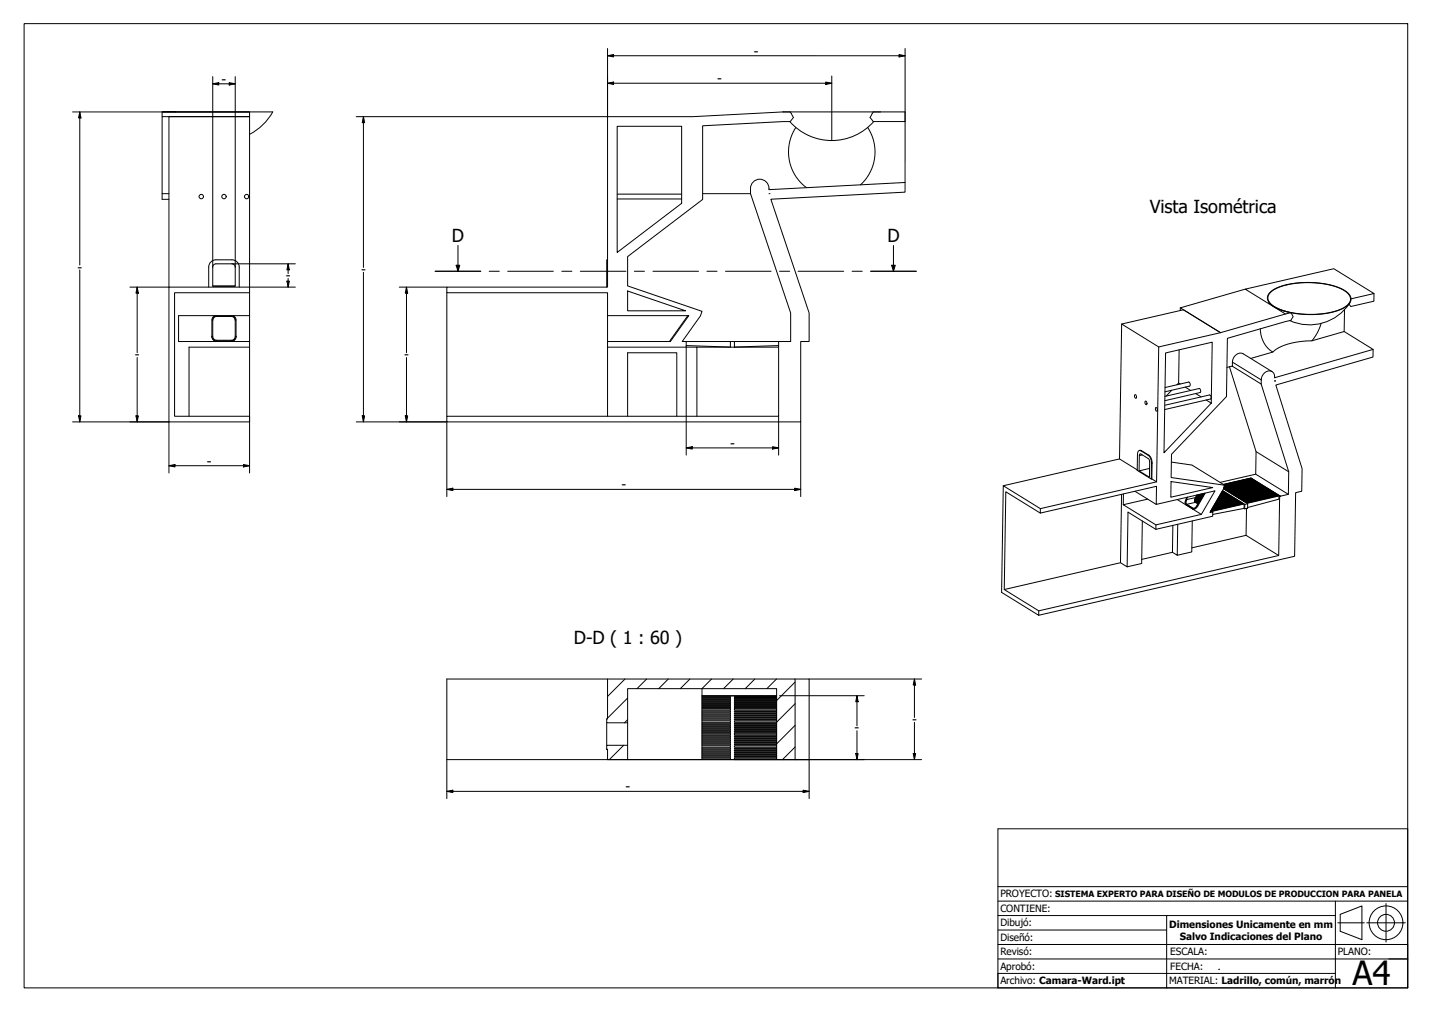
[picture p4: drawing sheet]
<svg xmlns="http://www.w3.org/2000/svg" width="297mm" height="210mm" viewBox="0 0 297 210" stroke-linecap="round" stroke-linejoin="round" font-family="sans-serif">
<!-- layer: Sombreado (ISO) -->
<g fill="none" stroke="#000" stroke-width=".21">
<path d="M125.9 149.1h.1M129.4 154.6l-3 3M129.6 140.8l-3.6 3.7M130.2 149.3l-.7 .6M130.2 144.8l-4.2 4.1M134.1 140.8l-2 2M138.6 140.8l-2 2M143.1 140.8l-2 2M147.6 140.8l-2 2M152.1 140.8l-2 2M156.6 140.8l-2 2M161.1 140.8l-2 2"/>
<path d="M164.9 154.9l-2.6 2.7M164.9 150.5l-3.8 3.8M164.9 146l-3.8 3.8M164.9 141.5l-3.8 3.8"/>
</g>
<!-- layer: Visible (ISO) -->
<g fill="none" stroke="#000" stroke-width=".21">
<path d="M33.6 23.2v1h18.2h-16.8v35.4M33.6 24.2v16h1.4M36.3 23.2h.1M36.3 23.2h15.5v48.8M36.3 23.2h-2.7h18.2M36.3 23.2h20.3a11.6 11.6 0 0 1-4.8 4.7M128 26.2h13.4v16l-13.4 10.2zM162.4 23.2h.1M162.4 23.2h25.3v2h-6.6l-.6-.8 .6-1.2M165.1 26.4l-.8 1.6-.6 1.9-.1 1.7 .1 1.8 .5 1.6 .7 1.3 1 1.3 1.4 1.3M180 26.4l.8 1.5 .5 1.5 .2 1.6-.1 1.7-.4 1.7-.6 1.5-.8 1.2-1.1 1.2M181.2 25.2a11.6 11.6 0 0 1-17.4 0"/>
<path d="M187.7 25.2v12.6M33.6 40.2v1.1h1.4M43.3 59.6v-4.2a1.5 1.5 0 0 1 1.5-1.5h3.3a1.5 1.5 0 0 1 1.5 1.5v4.2M44.1 59.3h4.7M44.3 54.9l.5-.2h3.3a.66 .66 0 0 1 .7 .7v4h-4.7v-4zM51.8 59.6h-16.8v27.9h16.8v-15.5M126 53.9h-.1v5.7M128 40.3h13.4M128 41.3h13.4M145.7 40.2h10M155.7 40.2a2.51 2.51 0 0 1 .9-2.8 1.93 1.93 0 0 1 2.1 .1 1.93 1.93 0 0 1 .8 1.8l28.2-1.5v2.1l-27.8 1.4 7.9 23.6v5.9h-1.7v16.7h-73.4v-1.2h68.8v-15.5h.2M155.7 40.2l8.3 24.7v5.9h-2.3"/>
<path d="M159.5 40.2h.1M258.3 60l-13.5 3.9 8.4 5.1-7.7-4.7-12.8 2.9 7.7 4.8M44 69.7l.2 .7 .7 .3h3.4l.5-.4 .2-.6M44.1 66.5a.83 .83 0 0 1 .9-.9h3a.83 .83 0 0 1 .8 .9M44.4 65.8l.6-.3h3a.83 .83 0 0 1 .8 .9v3.3a.83 .83 0 0 1-.8 .9h-3a.83 .83 0 0 1-.9-.9v-3.4zM44.6 65.5l-.4 .3-.2 .4v3.7l.2 .6 .7 .3h3.2l.7-.4 .2-.5v-3.6l-.3-.5-.4-.3M51.8 60.7h-15.6v25.6h15.6M51.8 65.5h-14.8v5.3h14.8M51.8 72h-12.6v14.3M92.7 60.7v25.6M126 65.5v5.3M126 72v14.3"/>
<path d="M130.2 60.4l12 4.1h-12zM142.1 70.8l.1 .1M142.1 70.8h-.6l3.8-5.3 .3-.9-15.4-5.3v-6.1l15.5-11.8v-15.3l18.2-.9 .7-.8-.7-1.2-20.2 1h-17.7v35.4h-33.3v1.1h33.3v4.8h16.9l-3.8 5.3h-13.1v1.2h16.3v-1.2h-.1M142.1 70.8h.1M142.2 70.8v.1M142.3 72h2.3v14.3M142.3 70.8h9.2M142.3 71.7l9.2 .3M142.7 65.5l-3.8 5.2 .2 .1M142.8 65.5h.1M144.6 72h6.9M151.5 70.8h.8v1.2h-.8z"/>
<path d="M152.3 70.8h9.2M152.3 72h9.2M161.5 71.7l-9.2 .3M161.7 70.8v.1M232.7 67.2l-.5 28M241.8 73.2l9.6-2.2-.2 12.6-9.8 10.3zM244.5 79.4l-.4 .4M244.6 72.6l-.1 6.8 .3 .2M244.8 63.9v.5M255 76.1l5.5 17.6v4.7M255.6 75.9v.1M255.6 75.9l-1.1 .3"/>
<path d="M255.6 75.9h.1M261.6 79.7l.1-1.4 .6-1a1.18 1.18 0 0 1 1.5-.3 1.18 1.18 0 0 1 .6 1.4l20.4-5.9v1.6l-20.2 5.8 5.5 17.3-.1 4.7-1.2 .3-.3 13.2-53 12.2v-.9l49.7-11.5 .2-12.2 .2-.1M261.6 79.7l5.7 18.2-.1 4.6M263.1 62.6l.7 .7 1.1 .6 2.9 1M263.1 62.6h.1M263.5 60.6l1-.7 1.7-.7 2.3-.4 2.6-.2 2.6 .1 2.3 .4 1.9 .6 1.4 .8a1.73 1.73 0 0 1 .9 1.7 1.73 1.73 0 0 1-1.1 1.5l-1.6 .7-1.8 .5-2.5 .3h-2.2l-2.1-.2-2.2-.4-1.8-.7-1.1-.6a1.61 1.61 0 0 1-.3-2.7zM263.5 60.6l1.2-.8 1.7-.6 2.1-.4 2.4-.2 2.9 .2 2.2 .4 2 .6 1.3 .8a1.71 1.71 0 0 1 .8 1.7 1.71 1.71 0 0 1-1.2 1.4l-1.4 .7-1.9 .5-2.5 .3h-2l-2.1-.2-2.2-.4-1.8-.7-1.1-.6a1.59 1.59 0 0 1-.4-2.7zM263.9 77.1l-6-3.7a1.71 1.71 0 0 0-2.3 1.7v.9l6 3.7M264 73l-4.6 1.3M264.4 79h.1M267.8 64.9l.1 .1a.73 .73 0 0 1 .1 1.1l-.2 .3-13.2 3.8-.2 12.1-11.4 11.9-.1 4.8 11.1 1.6-.2 .8-2.8 4.9 .4-.1M267.8 64.9l-14.6 4.1-12.8 3-.5 27.9-24.1 5.6v.9l24.1-5.5-.1 3.7 12.2-2.8-2.8 4.9-9.4 2.2v.9l11.8-2.7v-1l-.1 .1"/>
<path d="M274 67.1l-1.1 2.5a1.57 1.57 0 0 1-1.9 1.1l-3.8 .6-1.5 .6-1.2 .7a.68 .68 0 0 1-.6 .3 .68 .68 0 0 1-.6-.4l-.9-1-.5-1.1-.5-2.2M278.8 68.8l6 3.7M278.9 64.2l-.1 4.6-6.7 1.9M280 62.8a9.9 9.9 0 0 1-12.5 3.7M280.2 62l4.8-1.1-8.3-5.2-18.4 4.3 8.3 5.1M285 60.9v1.6l-4.8 1.1-.4-.5M130.2 86.3v-13.1h10.2v13.1M235.4 81.9h.2l.1 .4a.23 .23 0 0 1-.1 .3 .23 .23 0 0 1-.2-.3zM235.9 97.5l-3.7-2.3-24.1 5.6M236.3 93.4h.4l1.7 1.1 .4 .6 .2 .8-.1 3.4M236.4 94.2h.2l1.6 .9 .2 .3v3.6l-2.1-1.3zM237.6 83.2l.2 .1 .1 .4a.22 .22 0 0 1-.2 .3 .22 .22 0 0 1-.2-.4z"/>
<path d="M238.5 97.2l-2.2 .5M238.9 99.3l-.1 .1 .1-3.5-.2-.8-.4-.6-1.6-1a.56 .56 0 0 0-.7 .1 .56 .56 0 0 0-.1 .7v3.3l2.9 1.8M238.9 99.3l1 .6M239.7 84.5l.3 .1 .1 .3a.23 .23 0 0 1-.2 .4 .23 .23 0 0 1-.2-.3zM241.6 84.1l9.3-2.2 .3 .4-.1 .5-9.5 2.2M241.6 82.2l7.2-1.6 .2 .4-.1 .4-7.3 1.7M241.7 80.4l4.9-1.2 .3 .5-.1 .4-5.2 1.2M242.9 99.9l8.7 1.2-8.7 2zM243 95.8l4.2 .7 6.8 4.1 5.7-1.2-5.7 1.3M243 80.9l-1.1 1.3M245.9 80.3l1.1 .7M248 81.6l1.1 .7"/>
<path d="M250.2 83l1 .6M259.4 99.2v.1M259.6 99.3v.1M259.8 99.5h.1M260 99.6v.1M260.2 99.7v.1M260.4 99.8v.1M260.5 93.7l6.8 4.2M260.6 99.9v.2M215.8 106.4l-7.2-4.4-.3 20.3 7.2 4.4M215.8 105.5l-7.7-4.7-.3 22.1 7.7 4.7M232.4 116.7l-24.1 5.6"/>
<path d="M232.6 102.5l-.2 14.2 1.4 .9 .2-11.4 5.8 3.6M233 102.4v2.3M235.4 101.9l4.4 2.7M237 108.1l-.2 8.8-3 .7M238.1 103.5l-5.1 1.2 6.8 4.2M243.3 109l-.1 5.6-6.4 1.4M244.2 103.6l5 3.1M244.3 108.7l-.1 6.5-1-.6M246.2 103.6l-.2 .6 .1 .3 1.4 .9M246.3 103.1l-.4 .8v.6l1.5 1M247.3 108l-.1 6.5-3 .7M247.8 103.9l.7 .5"/>
<path d="M248 103.2l-.2 .9 .7 .4M248.6 104.3h.1M248.7 104.2h-.2l.1 .1M248.8 104l-.5 .1h.4M248.9 103.8l-.8 .2 .7-.1M249 103.6l-1.1 .3 1-.2M249.1 103.5l-1.3 .3M249.1 103.4l-1.3 .3M249.2 103.3l-1.4 .3M249.2 103.2l-1.4 .4M249.3 103.1l-1.4 .4M249.3 103l-1.4 .4"/>
<path d="M249.4 103l-1.5 .3M249.4 102.9l-1.4 .3M249.5 102.8l-1.5 .3M249.5 102.7l-1.4 .3M249.6 102.6l-1.4 .3M249.7 102.4l-1.5 .4M249.7 102.4l-1.4 .3-.3 .5M249.7 102.3l-1.5 2.6-.5 .5-1.7-1v-.5l.4-.8M249.9 102.3l-1.7 2.8-.4 .4h-.4M250 102.3l-1.8 3-.4 .3-.4-.1M251.1 106l.3 .2M251.1 106l.4 .2"/>
<path d="M251.5 106.2h-.1M251.5 106.2h.1M253.1 100.1l7.4-1.7 6.7 4.1-1.6 .4M253.6 101.8h.1M253.7 101.9l-.3 .1M253.7 101.9h-.2M253.8 100.5l5.7-1.3 6.1 3.7M253.8 101.3l6.7-1.4-6.7 1.5M253.8 100.5l5.7-1.2-5.6 1.3M253.9 101.2l6.4-1.4-6.5 1.4M253.9 101.5l6.7-1.6 .1 .1-6.6 1.6zM253.9 101l6.2-1.4-6.2 1.5"/>
<path d="M253.9 102.1l-.6 .1M253.9 102l-.5 .1M254 100.8l5.9-1.3-6 1.4M254.1 102.2h.1l-1 .2M254.1 102.1l-.8 .2M254.1 101.6l6.8-1.5zM254.3 102.3l-1.2 .3M254.3 102.2l-1.1 .3M254.3 101.7l6.8-1.4zM254.5 102.5v-.2l.1 .1-1.6 .4M254.5 102.3l-1.4 .4M254.5 101.8l6.8-1.4z"/>
<path d="M254.7 102l6.8-1.5zM254.7 102.6l-1.8 .4M254.7 102.5l-1.8 .4M254.9 102.1l6.7-1.5zM254.9 102.7h.1l-2.2 .5M254.9 102.6l-2.1 .5M255.1 102.2l6.6-1.5 .2 .1-6.7 1.5zM255.1 102.8l-2.4 .6M255.1 102.7l-2.4 .6M255.3 102.9h.1l-2.8 .7M255.3 102.8l-2.7 .7M255.3 102.3l6.8-1.4z"/>
<path d="M255.5 103h.1l-3.2 .7M255.5 103l-3 .6M255.5 102.5l6.8-1.5zM255.7 103.2v-.1l.1 .1-3.5 .8M255.7 103.1l-3.3 .7M255.7 102.6l6.8-1.5zM255.9 102.7l6.7-1.5zM255.9 103.3h.1l-3.8 .9M255.9 103.2l-3.6 .9M256.1 102.8l6.7-1.5zM256.1 103.4h.1l-4.1 .9M256.1 103.3l-3.9 .9"/>
<path d="M256.3 102.9l6.6-1.5 .2 .1-6.7 1.5zM256.3 103.5h.1l-4.4 1M256.3 103.5l-4.3 .9M256.5 103.7l.1-.1-4.7 1.1M256.5 103.6l-4.6 1M256.5 103.1l6.8-1.5zM256.7 103.8l-4.9 1.1M256.7 103.7l-4.9 1.1M256.7 103.2l6.7-1.5zM256.9 103.9v-.1l.1 .1-5.4 1.2M256.9 103.8l-5.2 1.2M256.9 103.3l6.7-1.5z"/>
<path d="M257.1 103.4l6.7-1.4zM257.1 104l-5.6 1.3M257.1 103.9l-5.5 1.3M257.3 103.5l6.7-1.4zM257.3 104.1h.1l-6 1.4M257.3 104.1l-5.8 1.3M257.5 103.7l6.6-1.6 .1 .1-6.6 1.5zM257.5 104.3l-6.2 1.4M257.5 104.2l-6.1 1.4M257.7 104.4l-6.5 1.5M257.7 104.3l-6.4 1.5M257.7 103.8l6.7-1.5z"/>
<path d="M257.9 104.4l-6.7 1.5 6.8-1.4h-.1M257.9 103.9l6.7-1.4zM258 105.5h.2M258.1 105.4l-6.5 1.3M258.1 104.5l-6.7 1.6h.2M258.1 104l6.7-1.4zM258.2 104.6l.6-.1v.9l-.6 .1zM258.2 104.6l-.1-.1v.9M258.3 104.2l6.7-1.5zM258.5 111l6.7 4.2M258.5 104.3l6.7-1.5zM258.6 105.5l-.1 5.5-11.3 2.6"/>
<path d="M260.8 100.1v.1M261 100.2v.1M261.2 100.3v.1M261.4 100.4v.1M261.5 100.6h.1M261.7 100.7v.1M262 100.8v.1M262.2 100.9v.1M262.4 101v.1M262.5 101.2h.1M262.7 101.3v.1M262.9 101.4v.1"/>
<path d="M263.2 101.5v.1M263.4 101.7h-.1M263.5 101.8v.1M263.7 101.9v.1M263.9 102v.1M264.1 102.1v.2M264.3 102.3v.1M264.5 102.4v.1M264.7 102.5v.1M264.9 102.6v.1M265.1 102.8h.1M265.3 102.9v.6l-6.5 1.8"/>
<path d="M265.4 103l-.1-.1-6.6 1.5 .1 .1M125.9 154.6h4.3v3h-4.2v-2.2h-.1zM125.9 149.9v4.7M126 140.8h38.9v16.8h-3.8v-14.8h-30.9v7.1h-4.3v-.8h.1zM126 140.8h-33.3v16.8h33.3M130.2 149.9v4.7M130.2 157.6h15.4M145.6 157.6h15.5M145.6 144.3h15.5M145.6 144.5h5.9v.2h-5.9M145.6 144.9h5.9v.2h-5.9M145.6 145.3h5.9v.2h-5.9"/>
<path d="M145.6 145.7h5.9v.2h-5.9M145.6 146.1h5.9v.2h-5.9M145.6 146.5h5.9v.2h-5.9M145.6 146.9h5.9v.3h-5.9M145.6 147.4h5.9v.3h-5.9M145.6 147.9h5.9v.2h-5.9M145.6 148.3h5.9v.2h-5.9M145.6 148.7h5.9v.2h-5.9M145.6 149.1h5.9v.2h-5.9M145.6 149.5h5.9v.3h-5.9M145.6 150h5.9v.2h-5.9M145.6 150.4h5.9v.3h-5.9"/>
<path d="M145.6 150.8h5.9v.3h-5.9M145.6 151.3h5.9v.2h-5.9M145.6 151.7h5.9v.2h-5.9M145.6 152.1h5.9v.3h-5.9M145.6 152.6h5.9v.2h-5.9M145.6 153h5.9v.2h-5.9M145.6 153.4h5.9v.3h-5.9M145.6 153.8h5.9v.3h-5.9M145.6 154.3h5.9v.2h-5.9M145.6 154.7h5.9v.3h-5.9M145.6 155.2h5.9v.2h-5.9M145.6 155.6h5.9v.2h-5.9"/>
<path d="M145.6 156h5.9v.2h-5.9M145.6 156.4h5.9v.3h-5.9M145.6 156.8h5.9v.3h-5.9M145.6 157.3h5.9v.3M145.6 142.8v14.8M161.1 157.3h-8.8v.3M161.1 149.5h-8.8v.3h8.8M161.1 150h-8.8v.2h8.8M161.1 150.8h-8.8v.3h8.8M161.1 151.7h-8.8v.2h8.8M161.1 151.3h-8.8v.2h8.8M161.1 150.4h-8.8v.3h8.8"/>
<path d="M161.1 147.4h-8.8v.3h8.8M161.1 148.3h-8.8v.2h8.8M161.1 149.1h-8.8v.2h8.8M161.1 148.7h-8.8v.2h8.8M161.1 147.9h-8.8v.2h8.8M161.1 146.9h-8.8v.3h8.8M161.1 144.9h-8.8v.2h8.8M161.1 145.7h-8.8v.2h8.8M161.1 146.5h-8.8v.2h8.8M161.1 146.1h-8.8v.2h8.8M161.1 145.3h-8.8v.2h8.8M161.1 144.5h-8.8v.2h8.8"/>
<path d="M161.1 152.1h-8.8v.3h8.8M161.1 153h-8.8v.2h8.8M161.1 153.8h-8.8v.3h8.8M161.1 154.3h-8.8v.2h8.8M161.1 153.4h-8.8v.3h8.8M161.1 152.6h-8.8v.2h8.8M161.1 154.7h-8.8v.3h8.8M161.1 155.6h-8.8v.2h8.8M161.1 156.4h-8.8v.3h8.8M161.1 156.8h-8.8v.3h8.8M161.1 156h-8.8v.2h8.8M161.1 155.2h-8.8v.2h8.8"/>
<path d="M164.9 140.8h2.9v16.8h-2.9"/>
<circle cx="41.7" cy="40.8" r=".46"/>
<circle cx="46.5" cy="40.8" r=".46"/>
<circle cx="51.2" cy="40.8" r=".46"/>
</g>
<!-- layer: Visible fina (ISO) -->
<path d="M255.6 75.1l6 3.7M236.8 93.5h-.1M237 94.4l-.7 .1M238.3 94.4h-.1M239 96l-.1 .1M247.4 105.4h.1M247.9 104.2l-1.8 .4M248 103.2l-1.9 .4M248.3 104.9l.1 .1" fill="none" stroke="#000" stroke-width=".21"/>
<g fill="none" stroke="#000" stroke-width=".21">
<path d="M90.3 56.3h9.4M94.6 55h.8l-.4 1.3zM95 50.9v5.4M101.5 56.3h2.1M105.3 56.3h9.5M116.5 56.3h2.1M120.4 56.3h9.4M131.6 56.3h2.1M135.4 56.3h9.5M146.6 56.3h2.1M150.5 56.3h9.4M161.7 56.3h2.1"/>
<path d="M165.5 56.3h9.5M176.8 56.3h2.1M180.6 56.3h9.5M185 55h.7l-.4 1.3zM185.3 50.9v5.4"/>
</g>
<g fill="#000">
<path d="M94.6 55h.8l-.4 1.3z" fill-rule="evenodd"/>
<path d="M185 55h.7l-.4 1.3z" fill-rule="evenodd"/>
</g>
<!-- layer: Borde (ISO) -->
<path d="M5 4.9h287v200h-287z" fill="none" stroke="#000" stroke-width=".21"/>
<g fill="none" stroke="#000" stroke-width=".21">
<path d="M207 171.9h85v33h-85zM207 198.9h85M207 195.9h85M207 186.9h85M207 183.9h85M207 189.9h35M207 192.9h35M277 189.9h-35v15M277 186.9v18M277.5 191.4h5.5M278 189.7l4.5-1.8v7l-4.5-1.7zM283.5 191.4h8"/>
<path d="M287.5 187.4v8M277 201.9h-70v3"/>
<circle cx="287.5" cy="191.4" r="3.5"/>
<circle cx="287.5" cy="191.4" r="1.75"/>
</g>
<path d="M288.1 198.9h3.9" fill="none" stroke="#000" stroke-width=".21"/>
<!-- layer: 0 -->
<path d="M252.9 201h.1" fill="none" stroke="#000" stroke-width=".21"/>
<!-- layer: Cota (ISO) -->
<g fill="none" stroke="#000" stroke-width=".21">
<path d="M44.1 17.4l1.3-.3v.5zM44.1 17.4h4.7M44.1 15.9v39.5M47.5 17.1l1.3 .3-1.3 .2zM48.8 15.9v39.5M126 17.3l1.3-.3v.5zM126 11.6l1.3-.3v.5zM126 10.1v14.1h-52.1M126 17.3h46.5M126 11.6h61.7M171.3 17l1.2 .3-1.2 .2zM172.5 15.8v13.4"/>
<path d="M186.5 11.3l1.2 .3-1.2 .2zM187.7 10.1v15.1M15 23.2h18.6M16.5 23.2l.3 1.3h-.5zM16.5 23.2v31.8M75.4 24.2l.2 1.2h-.5zM75.4 24.2v31.3M16.5 56v31.5M27 59.6h8M28.5 59.6l.2 1.2h-.5zM28.5 59.6v13.6M48.1 54.7h13.2"/>
<path d="M51.8 59.6h9.5M59.5 58.3h.5l-.2 1.3zM59.8 54.7l.2 1.3h-.5zM59.8 54.7v2.1M59.8 57.8v1.8M75.4 56.5v31M82.8 59.6h9.9M84.3 59.6l.3 1.2h-.5zM84.3 59.6v13.6M28.5 74.2v13.3M84.3 74.2v13.3M142.3 72v22.4"/>
<path d="M15 87.5h20v10.6M16.3 86.3h.5l-.3 1.2zM28.2 86.3h.5l-.2 1.2zM35 96.6l1.3-.3v.6zM35 96.6h16.8M50.5 96.3l1.3 .3-1.3 .3zM51.8 86.3v11.8M73.9 87.5h18.8v15.5M75.1 86.3h.5l-.2 1.2zM84.1 86.3h.5l-.3 1.2zM142.3 92.9l1.3-.2v.4zM142.3 92.9h19.2"/>
<path d="M160.3 92.7l1.2 .2-1.2 .2zM161.5 86.3v8.1M166.1 87.5v15.5M92.7 101.5l1.2-.2v.5zM92.7 101.5h73.4M164.8 101.3l1.3 .2-1.3 .3zM92.7 157.6v8M126 157.6h65.2M161.7 144.3h17.6M167.8 140.8h23.4M167.8 157.6v8M177.5 156.3h.5l-.2 1.3z"/>
<path d="M177.8 144.3l.2 1.3h-.5zM177.8 144.3v6.3M177.8 151.6v6M189.4 156.3h.5l-.2 1.3zM189.7 140.8l.2 1.3h-.5zM189.7 140.8v8M189.7 149.8v7.8M92.7 164.1l1.2-.2v.5zM92.7 164.1h75.1M166.6 163.9l1.2 .2-1.2 .3z"/>
</g>
<g fill="#000">
<path d="M44.1 17.4l1.3-.3v.5z" fill-rule="evenodd"/>
<path d="M47.5 17.1l1.3 .3-1.3 .2z" fill-rule="evenodd"/>
<path d="M126 17.3l1.3-.3v.5z" fill-rule="evenodd"/>
<path d="M126 11.6l1.3-.3v.5z" fill-rule="evenodd"/>
<path d="M171.3 17l1.2 .3-1.2 .2z" fill-rule="evenodd"/>
<path d="M186.5 11.3l1.2 .3-1.2 .2z" fill-rule="evenodd"/>
<path d="M16.5 23.2l.3 1.3h-.5z" fill-rule="evenodd"/>
<path d="M75.4 24.2l.2 1.2h-.5z" fill-rule="evenodd"/>
<path d="M59.5 58.3h.5l-.2 1.3z" fill-rule="evenodd"/>
<path d="M59.8 54.7l.2 1.3h-.5z" fill-rule="evenodd"/>
<path d="M28.5 59.6l.2 1.2h-.5z" fill-rule="evenodd"/>
<path d="M84.3 59.6l.3 1.2h-.5z" fill-rule="evenodd"/>
<path d="M16.3 86.3h.5l-.3 1.2z" fill-rule="evenodd"/>
<path d="M28.2 86.3h.5l-.2 1.2z" fill-rule="evenodd"/>
<path d="M35 96.6l1.3-.3v.6z" fill-rule="evenodd"/>
<path d="M50.5 96.3l1.3 .3-1.3 .3z" fill-rule="evenodd"/>
<path d="M75.1 86.3h.5l-.2 1.2z" fill-rule="evenodd"/>
<path d="M84.1 86.3h.5l-.3 1.2z" fill-rule="evenodd"/>
<path d="M142.3 92.9l1.3-.2v.4z" fill-rule="evenodd"/>
<path d="M160.3 92.7l1.2 .2-1.2 .2z" fill-rule="evenodd"/>
<path d="M92.7 101.5l1.2-.2v.5z" fill-rule="evenodd"/>
<path d="M164.8 101.3l1.3 .2-1.3 .3z" fill-rule="evenodd"/>
<path d="M177.5 156.3h.5l-.2 1.3z" fill-rule="evenodd"/>
<path d="M177.8 144.3l.2 1.3h-.5z" fill-rule="evenodd"/>
<path d="M189.4 156.3h.5l-.2 1.3z" fill-rule="evenodd"/>
<path d="M189.7 140.8l.2 1.3h-.5z" fill-rule="evenodd"/>
<path d="M92.7 164.1l1.2-.2v.5z" fill-rule="evenodd"/>
<path d="M166.6 163.9l1.2 .2-1.2 .3z" fill-rule="evenodd"/>
</g>
<text font-size="6.9" x="280.6" y="204.4">A4</text>
<g font-size="3.7">
<text x="238.5" y="44.1">Vista Isométrica</text>
<text x="93.7" y="50.3">D</text>
<text x="184.1" y="50.3">D</text>
<text x="119.1" y="133.6">D-D ( 1 : 60 )</text>
</g>
<g font-size="2.8">
<text x="156.4" y="11.6">-</text>
<text x="46" y="17.4">-</text>
<text x="148.8" y="17.3">-</text>
<text x="16" y="56.4">-</text>
<text x="59.3" y="58.1">-</text>
<text x="74.9" y="56.9">-</text>
<text x="28" y="74.5">-</text>
<text x="83.8" y="74.5">-</text>
<text x="151.4" y="92.9">-</text>
<text x="42.9" y="96.6">-</text>
<text x="128.9" y="101.5">-</text>
<text x="177.3" y="151.9">-</text>
<text x="189.2" y="150.2">-</text>
<text x="129.8" y="164.1">-</text>
</g>
<g font-size="2.1">
<text x="207.5" y="189.2">CONTIENE:</text>
<text x="207.5" y="186.2">PROYECTO:</text>
<text x="207.5" y="195.2">Diseñó:</text>
<text x="207.5" y="192.2">Dibujó:</text>
<text x="242.5" y="192.5">Dimensiones Unicamente en mm</text>
<text x="244.7" y="194.9">Salvo Indicaciones del Plano</text>
<text x="207.5" y="201.2">Aprobó:</text>
<text x="207.5" y="198.2">Revisó:</text>
<text x="242.7" y="198.2">ESCALA:</text>
<text x="242.7" y="201.2">FECHA:</text>
<text x="277.5" y="198.2">PLANO:</text>
<text x="207.5" y="204.2">Archivo: Camara-Ward.ipt</text>
<text x="242.5" y="204.2">MATERIAL: Ladrillo, común, marrón</text>
</g>
<text font-size="1.8" x="218.9" y="186.1">SISTEMA EXPERTO PARA DISEÑO DE MODULOS DE PRODUCCION PARA PANELA</text>
</svg>
